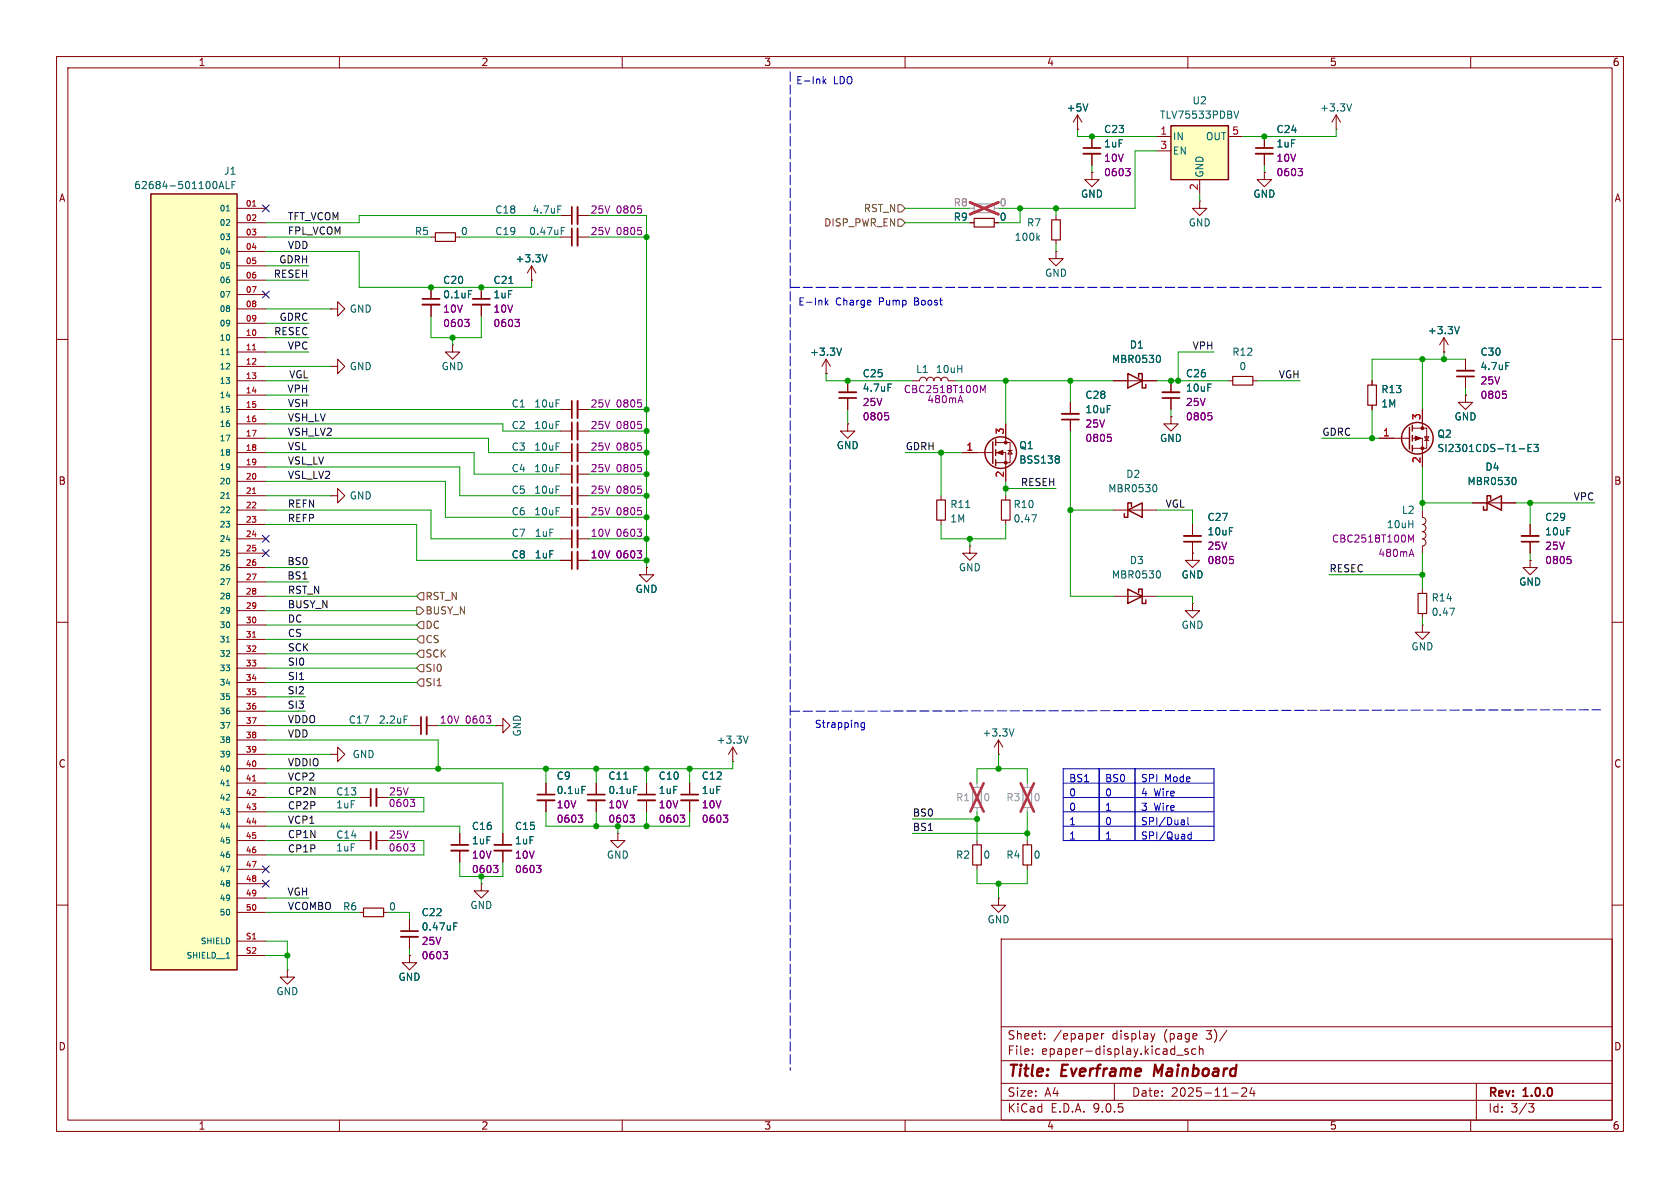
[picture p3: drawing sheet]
<svg xmlns="http://www.w3.org/2000/svg" width="297mm" height="210mm" viewBox="0 0 297 210" stroke-linecap="round" stroke-linejoin="round" font-family="sans-serif">
<g fill="none" stroke="#840000" stroke-width=".18">
<path d="M10 10h277v190h-277zM12 12h273v186h-273zM60 10v2M110 10v2M160 10v2M210 10v2M260 10v2M99.1 38.1h2M102.1 38.1h2M171.4 39.4h.8M175.8 39.4h.7M190.5 22.9h.1"/>
<path d="M190.5 20.3l-.8 1.3M190.5 20.3l.8 1.3M190.5 20.3v2.6M193 24.1v2.1M193 27.2v2M223.5 30.5v1.3h1.3l-1.3 1.2-1.3-1.2h1.3M223.5 30.5h.1M223.5 24.1v2.1M223.5 27.2v2M236.2 22.9h.1M236.2 20.3l-.7 1.3M236.2 20.3l.8 1.3"/>
<path d="M236.2 20.3v2.6M94 49.5h.1M94 47l-.8 1.3M94 47l.7 1.3M94 47v2.5M99.1 41.9h2M102.1 41.9h2M255.3 59.7l-.8 1.3M255.3 59.7l.7 1.3M255.3 59.7v2.5M10 60h2M149.9 74.9v1.3h1.2l-1.2 1.3-1.3-1.3h1.3"/>
<path d="M149.9 74.9h.1M149.9 67.3v2M149.9 70.4v2M161.3 67.3h1.3a.64 .64 0 0 1 .6-.6 .64 .64 0 0 1 .6 .6 .64 .64 0 0 1 .7-.6 .64 .64 0 0 1 .6 .6 .64 .64 0 0 1 .6-.6 .64 .64 0 0 1 .7 .6 .64 .64 0 0 1 .6-.6 .64 .64 0 0 1 .6 .6h1.3M176 78.2h2.6v3.6h-2.6M177.8 74.9v3.3M178.2 79.6h.7M178.6 79.6l.3 .7h-.7zM189.2 71.1v2.1M189.2 74.2v2M196.8 67.3h7.7M207 73.7v1.2h1.3l-1.3 1.3-1.3-1.3h1.3"/>
<path d="M207 73.7h.1M207 67.3v2M207 70.4v2M217.2 67.3h.7M221.5 67.3h.7M242.6 67.3v.8M242.6 71.6v.8M243.8 77.5h5.4M249.7 75.7h2.5v3.5h-2.5M249.7 77.5h1.8v5.1M251.5 72.4v3.3M251.8 77.2h.8l-.4 .7z"/>
<path d="M251.8 77.9h.8M255.3 62.2h.1M259.1 69.9v1.2h1.2l-1.2 1.3-1.3-1.3h1.3M259.1 69.9h.1M259.1 63.5v2M259.1 66.5v2.1M285 60h2M99.1 80h2M102.1 80h2M166.4 87.6v.8M166.4 91.9v.8M170.2 80h5.3"/>
<path d="M171.4 96.5v1.3h1.3l-1.3 1.3-1.2-1.3h1.2M171.4 96.5h.1M176 80h1.8v5.1M177.8 87.6v.8M177.8 91.9v.8M196.8 90.2h7.7M251.5 94a.64 .64 0 0 1 .6 .6 .64 .64 0 0 1-.6 .7 .63 .63 0 0 1 .6 .6 .63 .63 0 0 1-.6 .6v1.3M251.5 90.2v1.2a.64 .64 0 0 1 .6 .7 .64 .64 0 0 1-.6 .6 .63 .63 0 0 1 .6 .6 .63 .63 0 0 1-.6 .7M260.3 88.9h7.7M270.5 99.1v1.2h1.3l-1.3 1.3-1.3-1.3h1.3M270.5 99.1h.1M270.5 92.7v2"/>
<path d="M270.5 95.8v2M10 110h2M114.3 100.3v1.3h1.3l-1.3 1.3-1.3-1.3h1.3M114.3 100.3h.1M196.8 105.4h7.7M210.8 106.7v1.3h1.3l-1.3 1.2-1.3-1.2h1.3M210.8 106.7h.1M251.5 110.5v1.3h1.2l-1.2 1.2-1.3-1.2h1.3M251.5 110.5h.1M251.5 104.1v.8M251.5 108.5v.7M285 110h2"/>
<path d="M105.4 138.4v2.1M114.3 138.4v2.1M121.9 138.4v2.1M129.5 134.6h.1M129.5 132.1l-.7 1.3M129.5 132.1l.8 1.3M129.5 132.1v2.5M176.5 133.4h.1M176.5 130.8l-.7 1.3M176.5 130.8l.8 1.3M176.5 130.8v2.6M105.4 141.5v2"/>
<path d="M114.3 141.5v2M121.9 141.5v2M172.7 148.6v.8M172.7 152.9v.8M176.5 158.8v1.2h1.3l-1.3 1.3-1.2-1.3h1.2M176.5 158.8h.1M181.6 148.6v.8M181.6 152.9v.8M10 160h2M50.8 171.5v1.2h1.3l-1.3 1.3-1.3-1.3h1.3M50.8 171.5h.1M63.5 161.3h.8"/>
<path d="M67.8 161.3h.8M72.4 168.9v1.3h1.3l-1.3 1.3-1.3-1.3h1.3M72.4 168.9h.1M72.4 162.6v2M72.4 165.6v2M177 166h108v32h-108zM285 160h2M60 198v2M110 198v2M160 198v2M177 194.5h108M177 191.5h108"/>
<path d="M177 187.5h108M177 181.5h108M182.5 186.3v.1M182.5 185.5v.1M184.7 183.6v.1M184.7 182.8v.1M194 182.8l.1 .3-.7 .1M194.7 182.7v1M195.2 182.7l-.3 .1-.2 .2M197 191.5v3M204.2 182.7l-.4 1M208 186.5h1.2"/>
<path d="M210 198v2M210 185.5l-.3-.1-.2 .2v.2l.5 .2v.3h-.5M211.4 185.5l-.4-.1-.3 .3v.4l.1 .2h.6M212 185.5l.2-.1 .4 .1 .1 .9M212 184.9v1.5M216.9 182.1l-1.3 2M217.7 193.2h1.2M219.5 192.4l.6-.1 .2 .1 .1 .3-.9 1.1h.9M221.3 192.2l-.3 1.1h.9M221.7 192.8v1M260 198v2M261 191.5v6.5"/>
<path d="M270.2 195.1h1l-.5 .6 .4 .1 .1 .5-.3 .3h-.4"/>
</g>
<path d="M204.2 188.2l-.2 2" fill="none" stroke="#840000" stroke-width=".4"/>
<g fill="none" stroke="#840000" stroke-width=".3">
<path d="M101.1 36.6v3M191.5 26.2h3.1M222 26.2h3M101.1 40.4v3M101.1 78.5v3M148.3 70.4h3.1M187.7 74.2h3.1M205.5 70.4h3M257.6 66.5h3M269 95.8h3M103.9 140.5h3M112.8 140.5h3"/>
<path d="M120.4 140.5h3M70.9 164.6h3"/>
</g>
<g fill="none" stroke="#840000" stroke-width=".33">
<path d="M102.1 36.6v3M191.5 27.2h3.1M222 27.2h3M102.1 40.4v3M102.1 78.5v3M148.3 69.3h3.1M187.7 73.2h3.1M205.5 69.3h3M257.6 65.5h3M269 94.7h3M103.9 141.5h3M112.8 141.5h3"/>
<path d="M120.4 141.5h3M70.9 165.6h3"/>
</g>
<g fill="none" stroke="#006464" stroke-width=".18">
<path d="M192.3 18.4l-.4 1.2M238.9 18.4l-.4 1.2M98.6 36.4h.6M96.7 45l-.4 1.3M99.2 40.8h.4M99.2 40.2h.6M258 57.7l-.4 1.3M157 67.9h.6M204.8 62.8a.79 .79 0 0 1 0 1.3M266.2 64.1h.6M268.6 79.3h.9M270.1 79.2h.5"/>
<path d="M270.7 78.6h-.6v1.2h.6M271.2 78.6h.8l-.5 .4 .4 .2v.5l-.2 .1-.5-.1M170.7 89.7h.8M182.4 91h.8l-.5 1.3M187 80.6l.3 .2-.3 .3 .3 .3v.2l-.3 .3M204.2 85.7a.79 .79 0 0 1 0 1.2M267.7 84.4a.79 .79 0 0 1 0 1.3M204.8 100.9a.79 .79 0 0 1 0 1.3M256.3 107.5h.8l-.5 1.3M110.3 137.7h.7M112 139h.6M132.3 130.1l-.5 1.3"/>
<path d="M179.3 128.8l-.5 1.3M80.2 163.7h.4M80.2 163.1h.6"/>
</g>
<g fill="none" stroke="#840084" stroke-width=".18">
<path d="M112.8 36.4h.6M113.2 36.9l.2 .2v.3l-.2 .3M199 29.8h.8l-.4 .5M199.5 30.3l.3 .2v.3l-.3 .3M229.5 29.8h.8l-.5 .5M230 30.3l.3 .2v.3l-.3 .3M112.8 40.2h.6M113.2 40.7l.2 .2v.3l-.2 .3M112.8 78.3h.6M113.2 78.8l.2 .2v.3l-.2 .3M156.4 73h.6M156.9 73.4l.2 .3v.3l-.2 .2"/>
<path d="M169.5 70.8h.6M169.8 69.9l.4 1.3M173.3 68.1l.5 1 .4-1v1.3M195.8 76.8h.6M196.2 77.3l.3 .2v.3l-.3 .2M213.6 73h.6M214 73.4l.3 .3v.3l-.3 .2M265.7 69.2h.6M266.1 69.6l.2 .3v.3l-.2 .2M249 94.6l.4 .9 .5-.9v1.2M249.2 98h.6M249.5 97.1l.5 1.3"/>
<path d="M277.1 98.4h.6M277.5 98.8l.3 .3v.3l-.3 .2M111.4 144.1h.7l-.4 .5M111.9 144.6l.2 .2v.3l-.2 .3M120.3 144.1h.7l-.4 .5M120.8 144.6l.2 .2v.3l-.2 .3M127.9 144.1h.8l-.5 .5M128.4 144.6l.3 .2v.3l-.3 .3M78.3 168.2h.8l-.4 .5M78.9 168.7l.2 .2v.3l-.2 .3"/>
</g>
<g fill="none" stroke="#840000" stroke-width=".25">
<path d="M175.5 78.1v3.8M176 77.7v1M176 79.5v1M199.4 66l2.5 1.3-2.5 1.3zM201.3 66.7v-.7h.6v2.6h.7v-.7M249.2 75.6v3.8M249.7 75.2v1M249.7 77v1M249.7 78.7v1.1M176 81.3v1M199.4 90.2l2.5-1.3v2.5zM200 89.5v-.6h-.6v2.5h-.6v-.6"/>
<path d="M262.9 88.9l2.5-1.3v2.6zM263.5 88.3v-.7h-.6v2.6h-.6v-.7M199.4 104.1l2.5 1.3-2.5 1.3zM201.3 104.8v-.7h.6v2.6h.7v-.7"/>
<circle cx="250.6" cy="77.5" r="2.79"/>
<circle cx="176.9" cy="80" r="2.79"/>
</g>
<path d="M172.2 38.6h3.6v1.5h-3.6zM217.9 66.5h3.6v1.6h-3.6zM241.8 68.1h1.5v3.5h-1.5zM165.6 88.4h1.5v3.5h-1.5zM177 88.4h1.6v3.5h-1.6zM250.7 104.9h1.5v3.6h-1.5zM172 149.4h1.5v3.5h-1.5zM180.8 149.4h1.6v3.5h-1.6zM64.3 160.5h3.5v1.6h-3.5z" fill="none" stroke="#840000" stroke-width=".2"/>
<g fill="#840000" stroke="#840000" stroke-width=".18">
<path d="M250.2 77.1l1 .4-1 .4z"/>
<path d="M176.3 80l1-.4v.8z"/>
<circle cx="251.5" cy="75.7" r=".25"/>
<circle cx="251.5" cy="79.2" r=".25"/>
<circle cx="177.8" cy="78.2" r=".25"/>
<circle cx="177.8" cy="81.8" r=".25"/>
</g>
<path d="M172.2 36.1h3.6v1.5h-3.6zM172 139.2h1.5v3.5h-1.5zM180.8 139.2h1.6v3.5h-1.6z" fill="none" stroke="#a1a1a1" stroke-width=".2"/>
<path d="M171.4 36.8h.8M175.8 36.8h.7M172.7 138.4v.8M181.6 138.4v.8M172.7 142.7v.8M181.6 142.7v.8" fill="none" stroke="#a1a1a1" stroke-width=".18"/>
<path d="M171.5 35.8l5 2.1M176.5 35.8l-5 2.1M171.5 138.5l2.4 5M173.9 138.5l-2.4 5M180.4 138.5l2.4 5M182.8 138.5l-2.4 5" fill="none" stroke="#e12e31" stroke-width=".46"/>
<path d="M207 22.2h10.2v9.6h-10.2z" fill="#ffffc2"/>
<path d="M207 22.2h10.2v9.6h-10.2z" fill="none" stroke="#840000" stroke-width=".25"/>
<g fill="none" stroke="#840000" stroke-width=".18">
<path d="M186.7 38.1v.8M193 30.5v1.3h1.3l-1.3 1.2-1.2-1.2h1.2M193 30.5h.1M204.5 24.1h2.5M204.5 26.7h2.5M212.1 35.6v1.2h1.3l-1.3 1.3-1.3-1.3h1.3M212.1 35.6h.1M212.1 31.8v2.5M217.2 24.1h2.5M85.1 50.8v2M85.1 53.8v2.1M186.7 44.5v1.2h1.3l-1.3 1.3-1.3-1.3h1.3"/>
<path d="M186.7 44.5h.1M186.7 42.4v.8M80 61v1.2h1.3l-1.3 1.3-1.3-1.3h1.3M80 61h.1M99.1 72.4h2M99.1 76.2h2M102.1 72.4h2M102.1 76.2h2M146 66h.1M146 63.5l-.7 1.3M146 63.5l.8 1.3M146 63.5v2.5"/>
<path d="M58.4 87.6h1.3v-1.2l1.3 1.2-1.3 1.3v-1.3M58.4 87.6h.1M99.1 87.6h2M99.1 91.4h2M99.1 95.3h2M99.1 99.1h2M99.1 83.8h2M102.1 87.6h2M102.1 91.4h2M102.1 95.3h2M102.1 99.1h2M102.1 83.8h2"/>
<path d="M210.8 97.8v1.3h1.3l-1.3 1.2-1.3-1.2h1.3M210.8 97.8h.1M210.8 92.7v2M210.8 95.8v2M58.4 133.4h1.3v-1.3l1.3 1.3-1.3 1.2v-1.2M58.4 133.4h.1M72.4 128.3h2M75.4 128.3h2.1M96.5 138.4v2.1M63.5 141h2M63.5 148.6h2M66.5 141h2.1"/>
<path d="M66.5 148.6h2.1M81.3 147.3v2.1M81.3 150.4v2M88.9 147.3v2.1M88.9 150.4v2M96.5 141.5v2"/>
</g>
<path d="M218.1 19.6l.5 1.3 .4-1.3M90 50.1h.7M183.4 42l.4 .5M183.8 41.6l-.5 .5M148.8 61.5l-.5 1.3M71.4 126.6h.6M102.9 139h.6" fill="none" stroke="#006464" stroke-width=".18"/>
<path d="M185.9 38.9h1.6v3.5h-1.6z" fill="none" stroke="#840000" stroke-width=".2"/>
<g fill="none" stroke="#840000" stroke-width=".3">
<path d="M83.6 52.8h3M101.1 70.9v3M101.1 74.7v3M101.1 82.3v3M101.1 86.1v3.1M101.1 89.9v3.1M101.1 93.7v3.1M101.1 97.5v3.1M209.3 95.8h3M65.5 139.4v3.1M74.4 126.7v3.1M65.5 147.1v3"/>
<path d="M79.8 149.4h3M87.4 149.4h3M95 140.5h3"/>
</g>
<g fill="none" stroke="#840000" stroke-width=".33">
<path d="M83.6 53.8h3M102.1 70.9v3M102.1 74.7v3M102.1 82.3v3M102.1 86.1v3.1M102.1 89.9v3.1M102.1 93.7v3.1M102.1 97.5v3.1M209.3 94.7h3M66.5 139.4v3.1M75.4 126.7v3.1M66.5 147.1v3"/>
<path d="M79.8 150.4h3M87.4 150.4h3M95 141.5h3"/>
</g>
<g fill="none" stroke="#840084" stroke-width=".18">
<path d="M91 56.5h.8l-.4 .4M91.6 56.9l.2 .3v.3l-.2 .2M112.8 70.7h.6M112.8 74.5h.6M113.2 71.2l.2 .2v.3l-.2 .3M113.2 75l.2 .2v.3l-.2 .3M112.6 93.5h.8l-.4 .5M112.6 97.4h.8l-.4 .4M112.8 85.9h.6M112.8 89.7h.6M112.8 82.1h.6M113.2 82.6l.2 .2v.3l-.2 .3"/>
<path d="M113.2 86.4l.2 .2v.4l-.2 .2M113.2 90.2l.2 .3v.3l-.2 .2M113.2 94l.2 .3v.3l-.2 .2M113.2 97.8l.2 .3v.3l-.2 .2M217.4 98.4h.6M217.8 98.8l.3 .3v.3l-.3 .2M86 126.6h.8l-.5 .4M86.5 127l.3 .3v.3l-.3 .2M72.5 141.3h.8l-.4 .5M72.5 149.2h.8l-.4 .5M73.1 141.8l.2 .2v.3l-.2 .3M73.1 149.7l.2 .2v.3l-.2 .2"/>
<path d="M87.2 153h.8l-.4 .5M87.8 153.5l.2 .2v.3l-.2 .2M94.9 153h.7l-.4 .5M95.4 153.5l.2 .2v.3l-.2 .2M102.2 144.1h.8l-.4 .5M102.8 144.6l.2 .2v.3l-.2 .3"/>
</g>
<path d="M26.7 34.3h15.2v137.2h-15.2z" fill="#ffffc2"/>
<path d="M26.7 34.3h15.2v137.2h-15.2z" fill="none" stroke="#840000" stroke-width=".25"/>
<g fill="none" stroke="#840000" stroke-width=".18">
<path d="M41.9 36.8h5.1M41.9 39.4h5.1M171.4 39.4h.8M175.8 39.4h.7M190.5 22.9h.1M193 30.5h.1M193 24.1v2.1M193 27.2v2M223.5 30.5h.1M223.5 24.1v2.1M223.5 27.2v2M41.9 41.9h5.1"/>
<path d="M41.9 44.5h5.1M41.9 47h5.1M41.9 49.5h5.1M41.9 52.1h5.1M41.9 54.6h5.1M41.9 57.2h5.1M41.9 59.7h5.1M58.4 54.6h1.3v-1.3l1.3 1.3-1.3 1.3v-1.3M58.4 54.6h.1M76.2 41.9h.8M76.2 50.8v2M76.2 53.8v2.1"/>
<path d="M80.5 41.9h.8M85.1 50.8v2M85.1 53.8v2.1M94 49.5h.1M41.9 62.2h5.1M41.9 64.8h5.1M41.9 67.3h5.1M41.9 69.9h5.1M41.9 72.4h5.1M41.9 74.9h5.1M41.9 77.5h5.1M58.4 64.8h1.3v-1.3l1.3 1.3-1.3 1.2v-1.2"/>
<path d="M58.4 64.8h.1M146 66h.1M149.9 74.9h.1M149.9 67.3v2M149.9 70.4v2M177.8 74.9v2.6M189.2 71.1v2.1M189.2 74.2v2M196.8 67.3h2.6M201.9 67.3h2.6M207 73.7h.1M207 67.3v2"/>
<path d="M207 70.4v2M242.6 67.3v.8M242.6 71.6v.8M243.8 77.5h2.6M251.5 72.4v2.5M255.3 62.2h.1M259.1 69.9h.1M259.1 63.5v2M259.1 66.5v2.1M41.9 80h5.1M41.9 82.6h5.1M41.9 85.1h5.1"/>
<path d="M41.9 87.6h5.1M41.9 90.2h5.1M41.9 92.7h5.1M41.9 95.3h5.1M41.9 97.8h5.1M99.1 99.1h2M102.1 99.1h2M170.2 80h2.5M177.8 82.6v2.5M210.8 97.8h.1M210.8 92.7v2M210.8 95.8v2"/>
<path d="M251.5 80v2.6M260.3 88.9h2.6M265.4 88.9h2.6M270.5 99.1h.1M270.5 92.7v2M270.5 95.8v2M41.9 100.3h5.1M41.9 102.9h5.1M41.9 105.4h5.1M41.9 108h5.1M41.9 110.5h5.1M41.9 113h5.1"/>
<path d="M41.9 115.6h5.1M41.9 118.1h5.1M114.3 100.3h.1M41.9 120.7h5.1M41.9 123.2h5.1M41.9 125.7h5.1M41.9 128.3h5.1M41.9 130.8h5.1M41.9 133.4h5.1M41.9 135.9h5.1M41.9 138.4h5.1M87.6 128.3h1.3v-1.3l1.3 1.3-1.3 1.2v-1.2"/>
<path d="M87.6 128.3h.1M96.5 138.4v2.1M105.4 138.4v2.1M114.3 138.4v2.1M121.9 138.4v2.1M41.9 141h5.1M41.9 143.5h5.1M41.9 146.1h5.1M41.9 148.6h5.1M41.9 151.1h5.1M41.9 153.7h5.1M41.9 156.2h5.1"/>
<path d="M41.9 158.8h5.1M81.3 147.3v2.1M81.3 150.4v2M85.1 156.2v1.3h1.3l-1.3 1.3-1.3-1.3h1.3M85.1 156.2h.1M88.9 147.3v2.1M88.9 150.4v2M96.5 141.5v2M105.4 141.5v2M109.2 147.3v1.3h1.3l-1.3 1.3-1.3-1.3h1.3M109.2 147.3h.1M114.3 141.5v2"/>
<path d="M121.9 141.5v2M41.9 161.3h5.1M41.9 166.4h5.1M41.9 168.9h5.1M72.4 168.9h.1M72.4 162.6v2M72.4 165.6v2"/>
</g>
<g fill="none" stroke="#006464" stroke-width=".18">
<path d="M192.3 18.4l-.4 1.2M38.7 33.3l.4-1.2 .5 1.2M38.8 33h.6M40 32.1v1.2h.6M40 37.3h.6M41 32.7h.4M41.6 32.1h-.6v1.2M82.8 51.4h.6M90 50.1h.7M96.7 45l-.4 1.3M258 57.7l-.4 1.3M40 62.7h.6"/>
<path d="M148.8 61.5l-.5 1.3M157 67.9h.6M204.8 62.8a.79 .79 0 0 1 0 1.3M266.2 64.1h.6M268.6 79.3h.9M270.1 79.2h.5M270.7 78.6h-.6v1.2h.6M271.2 78.6h.8l-.5 .4 .4 .2v.5l-.2 .1-.5-.1M40 88.1h.6M187 80.6l.3 .2-.3 .3 .3 .3v.2l-.3 .3M267.7 84.4a.79 .79 0 0 1 0 1.3M40 113.5h.6"/>
<path d="M40 138.9h.6M102.9 139h.6M110.3 137.7h.7M112 139h.6M40 169.4h.6M80.2 163.7h.4M80.2 163.1h.6"/>
</g>
<path d="M44.6 36.4h.6M44.6 61.8h.6M44.6 87.2h.6M44.6 112.6h.6M44.6 138h.6" fill="none" stroke="#a90000" stroke-width=".18"/>
<path d="M77 41.1h3.5v1.6h-3.5z" fill="none" stroke="#840000" stroke-width=".2"/>
<path d="M74.7 52.8h3" fill="none" stroke="#840000" stroke-width=".3"/>
<path d="M74.7 53.8h3" fill="none" stroke="#840000" stroke-width=".33"/>
<g fill="none" stroke="#840084" stroke-width=".18">
<path d="M199 29.8h.8l-.4 .5M199.5 30.3l.3 .2v.3l-.3 .3M229.5 29.8h.8l-.5 .5M230 30.3l.3 .2v.3l-.3 .3M82.2 56.5h.7l-.4 .4M82.7 56.9l.2 .3v.3l-.2 .2M91 56.5h.8l-.4 .4M91.6 56.9l.2 .3v.3l-.2 .2M156.4 73h.6M156.9 73.4l.2 .3v.3l-.2 .2M195.8 76.8h.6M196.2 77.3l.3 .2v.3l-.3 .2"/>
<path d="M213.6 73h.6M214 73.4l.3 .3v.3l-.3 .2M265.7 69.2h.6M266.1 69.6l.2 .3v.3l-.2 .2M112.6 97.4h.8l-.4 .4M113.2 97.8l.2 .3v.3l-.2 .2M217.4 98.4h.6M217.8 98.8l.3 .3v.3l-.3 .2M277.1 98.4h.6M277.5 98.8l.3 .3v.3l-.3 .2M87.2 153h.8l-.4 .5M87.8 153.5l.2 .2v.3l-.2 .2"/>
<path d="M94.9 153h.7l-.4 .5M95.4 153.5l.2 .2v.3l-.2 .2M102.2 144.1h.8l-.4 .5M102.8 144.6l.2 .2v.3l-.2 .3M111.4 144.1h.7l-.4 .5M111.9 144.6l.2 .2v.3l-.2 .3M120.3 144.1h.7l-.4 .5M120.8 144.6l.2 .2v.3l-.2 .3M127.9 144.1h.8l-.5 .5M128.4 144.6l.3 .2v.3l-.3 .3M78.3 168.2h.8l-.4 .5M78.9 168.7l.2 .2v.3l-.2 .3"/>
</g>
<path d="M158.7 38.7h.7l.6 .7-.6 .6h-.7zM158.7 36.2h.7l.6 .6-.6 .7h-.7zM73.7 107.3h.6l.6 .7-.6 .6h-.6zM74.3 104.8h.6v1.2h-.6l-.6-.6zM74.3 109.9h.6v1.2h-.6l-.6-.6zM74.3 112.4h.6v1.3h-.6l-.6-.7zM74.3 114.9h.6v1.3h-.6l-.6-.6zM74.3 117.5h.6v1.2h-.6l-.6-.6zM74.3 120h.6v1.3h-.6l-.6-.6z" fill="none" stroke="#725600" stroke-width=".18"/>
<g fill="none" stroke="#0000c2" stroke-width=".18">
<path d="M145.5 13.5v1.3M145.6 14.3l.4 .5M146 14l-.5 .4M145.9 52.7v1.2M146 53.4l.4 .5M146.4 53.1l-.5 .5M152.8 127.8v1l-.2 .2h-.3M152.8 127.8h-.3l-.3 .2 .1 .5h.5M188 138.4h26.6M188 135.9h26.6v12.7h-26.6zM194.3 135.9v12.7M200.7 135.9v12.7"/>
<path d="M188 141h26.6M188 143.5h26.6M188 146.1h26.6M209 144.9h.2l.2 .2v.7M209.4 145.7l-.4 .1M209.4 145.2l-.4 .1M210 144.5v1.1l.2 .2M210.6 147.5h-.4l-.2 .2 .1 .6h.5M210.6 147.1v1.2"/>
</g>
<path d="M139.7 12.7v176.5M139.7 50.8h143.5M139.7 125.7l143.3-.2" fill="none" stroke="#0000c2" stroke-width=".18" stroke-dasharray="1.7 .6"/>
<g fill="none" stroke="#009600" stroke-width=".18">
<path d="M99.1 38.1h-35.6v1.3h-16.5M104.1 38.1h10.2v62.2M160 36.8h11.4M160 39.4h11.4M180.3 36.8v2.6h-3.8M186.7 36.8v1.3M190.5 22.9v1.2h14M193 29.2v1.3M204.5 26.7h-3.8v10.1h-24.2M212.1 34.3v1.3M223.5 29.2v1.3M236.2 22.9v1.2h-16.5"/>
<path d="M47 59.7h7.6M47 44.5h16.5v6.3h30.5v-1.3M47 41.9h29.2M47 54.6h11.4M47 49.5h7.6M47 47h7.6M47 57.2h7.6M76.2 55.9v3.8h8.9v-3.8M80 59.7v1.3M81.3 41.9h17.8M104.1 41.9h10.2M186.7 43.2v1.3"/>
<path d="M47 74.9h41.9v1.3h10.2M47 77.5h39.4v2.5h12.7M47 72.4h52.1M47 67.3h7.6M47 62.2h7.6M47 64.8h11.4M47 69.9h7.6M104.1 76.2h10.2M104.1 72.4h10.2M146 66v1.3h15.3M149.9 72.4v2.5M168.9 67.3h27.9"/>
<path d="M177.8 67.3v7.6M189.2 67.3v3.8M189.2 76.2v29.2h7.6M204.5 67.3h12.7M207 72.4v1.3M214.6 62.2h-6.3v5.1M222.2 67.3h7.7M233.7 77.5h10.1M242.6 72.4v5.1M251.5 63.5v8.9M255.3 62.2v1.3M259.1 63.5h-16.5v3.8"/>
<path d="M259.1 68.6v1.3M47 82.6h34.3v5h17.8M47 80h36.8v3.8h15.3M47 85.1h31.7v6.3h20.4M47 90.2h29.2v5.1h22.9M47 92.7h26.7v6.4h25.4M47 87.6h11.4M104.1 80h10.2M104.1 91.4h10.2M104.1 95.3h10.2M104.1 99.1h10.2M104.1 87.6h10.2"/>
<path d="M104.1 83.8h10.2M160 80h10.2M166.4 92.7v2.6h11.4v-2.6M166.4 80v7.6M171.4 95.3v1.2M177.8 85.1v2.5M177.8 86.4h8.9M189.2 90.2h7.6M204.5 90.2h6.3v2.5M251.5 88.9h8.8M251.5 82.6v7.6M251.5 97.8v6.3"/>
<path d="M268 88.9h13.9M270.5 88.9v3.8M270.5 97.8v1.3M47 100.3h7.6M47 110.5h26.7M47 108h26.7M47 115.6h26.7M47 113h26.7M47 118.1h26.7M47 105.4h26.7M47 102.9h7.6M204.5 105.4h6.3v1.3"/>
<path d="M234.9 101.6h16.6M251.5 109.2v1.3M47 128.3h25.4M47 125.7h5.7M47 133.4h11.4M47 130.8h30.5v5.1M47 138.4h41.9v8.9M47 120.7h26.7M52.7 125.7h1.3M54 123.2h-7M77.5 128.3h10.1M96.5 135.9v2.5"/>
<path d="M105.4 135.9v2.5M114.3 135.9v2.5M121.9 135.9v2.5M129.5 134.6v1.3h-82.5M172.7 138.4v-2.5h8.9v2.5M176.5 133.4v2.5M47 146.1h34.3v1.2M47 141h16.5M47 148.6h16.5M47 158.8h7.6M68.6 141h6.3v2.5h-27.9M68.6 148.6h6.3v2.5h-27.9"/>
<path d="M81.3 152.4v2.5h7.6v-2.5M85.1 154.9v1.3M96.5 143.5v2.6h25.4v-2.6M105.4 143.5v2.6M109.2 146.1v1.2M114.3 143.5v2.6M161.3 147.3h20.3M161.3 144.8h11.4M172.7 143.5v5.1M172.7 153.7v2.5h8.9v-2.5M176.5 156.2v2.6M181.6 143.5v5.1"/>
<path d="M47 166.4h3.8v5.1M47 168.9h3.8M47 161.3h16.5M68.6 161.3h3.8v1.3M72.4 167.6v1.3"/>
</g>
<path d="M46.4 36.2l1.2 1.2M47.6 36.2l-1.2 1.2M46.4 51.5l1.2 1.2M47.6 51.5l-1.2 1.2M46.4 97.2l1.2 1.2M46.4 94.6l1.2 1.3M47.6 97.2l-1.2 1.2M47.6 94.6l-1.2 1.3M46.4 153.1l1.2 1.2M46.4 155.6l1.2 1.2M47.6 153.1l-1.2 1.2M47.6 155.6l-1.2 1.2" fill="none" stroke="#000084" stroke-width=".18"/>
<path d="M171.4 36.8h.8M175.8 36.8h.7" fill="none" stroke="#a1a1a1" stroke-width=".18"/>
<path d="M171.5 35.8l5 2.1M176.5 35.8l-5 2.1" fill="none" stroke="#e12e31" stroke-width=".46"/>
<g fill="#009600" stroke="#009600" stroke-width=".18">
<circle cx="50.8" cy="168.9" r=".46"/>
<circle cx="85.1" cy="50.8" r=".46"/>
<circle cx="114.3" cy="72.4" r=".46"/>
<circle cx="114.3" cy="41.9" r=".46"/>
<circle cx="80" cy="59.7" r=".46"/>
<circle cx="76.2" cy="50.8" r=".46"/>
<circle cx="105.4" cy="135.9" r=".46"/>
<circle cx="96.5" cy="135.9" r=".46"/>
<circle cx="77.5" cy="135.9" r=".46"/>
<circle cx="105.4" cy="146.1" r=".46"/>
<circle cx="109.2" cy="146.1" r=".46"/>
<circle cx="85.1" cy="154.9" r=".46"/>
<circle cx="223.5" cy="24.1" r=".46"/>
<circle cx="193" cy="24.1" r=".46"/>
<circle cx="186.7" cy="36.8" r=".46"/>
<circle cx="180.3" cy="36.8" r=".46"/>
<circle cx="121.9" cy="135.9" r=".46"/>
<circle cx="114.3" cy="80" r=".46"/>
<circle cx="114.3" cy="83.8" r=".46"/>
<circle cx="114.3" cy="87.6" r=".46"/>
<circle cx="114.3" cy="76.2" r=".46"/>
<circle cx="114.3" cy="99.1" r=".46"/>
<circle cx="114.3" cy="95.3" r=".46"/>
<circle cx="114.3" cy="91.4" r=".46"/>
<circle cx="114.3" cy="146.1" r=".46"/>
<circle cx="114.3" cy="135.9" r=".46"/>
<circle cx="270.5" cy="88.9" r=".46"/>
<circle cx="242.6" cy="77.5" r=".46"/>
<circle cx="251.5" cy="101.6" r=".46"/>
<circle cx="251.5" cy="63.5" r=".46"/>
<circle cx="255.3" cy="63.5" r=".46"/>
<circle cx="251.5" cy="88.9" r=".46"/>
<circle cx="189.2" cy="90.2" r=".46"/>
<circle cx="189.2" cy="67.3" r=".46"/>
<circle cx="208.3" cy="67.3" r=".46"/>
<circle cx="207" cy="67.3" r=".46"/>
<circle cx="166.4" cy="80" r=".46"/>
<circle cx="177.8" cy="67.3" r=".46"/>
<circle cx="149.9" cy="67.3" r=".46"/>
<circle cx="177.8" cy="86.4" r=".46"/>
<circle cx="171.4" cy="95.3" r=".46"/>
<circle cx="176.5" cy="135.9" r=".46"/>
<circle cx="181.6" cy="147.3" r=".46"/>
<circle cx="172.7" cy="144.8" r=".46"/>
<circle cx="176.5" cy="156.2" r=".46"/>
</g>
<g font-size="2.8" fill="#840000">
<text x="178" y="190.9">Title:</text>
<text x="187.7" y="190.9">Everframe</text>
<text x="204.8" y="190.9">Mainboard</text>
</g>
<g font-size="2.1" fill="#840000">
<text x="178" y="184">Sheet:</text>
<text x="186.2" y="184">/epaper</text>
<text x="196.7" y="184">display</text>
<text x="205.9" y="184">(page</text>
<text x="213.6" y="184">3)/</text>
<text x="178" y="186.7">File:</text>
<text x="184.1" y="186.7">epaper-display.kicad_sch</text>
<text x="178" y="196.9">KiCad</text>
<text x="178" y="194.1">Size:</text>
<text x="184.7" y="194.1">A4</text>
<text x="185.7" y="196.9">E.D.A.</text>
<text x="193.3" y="196.9">9.0.5</text>
<text x="200" y="194.1">Date:</text>
<text x="207" y="194.1">2025-11-24</text>
<text x="263" y="194.3">Rev:</text>
<text x="263" y="196.9">Id:</text>
<text x="267.1" y="196.9">3/3</text>
<text x="269.4" y="194.3">1.0.0</text>
</g>
<g font-size="1.8" fill="#840000">
<text x="35" y="11.9">1</text>
<text x="85" y="11.9">2</text>
<text x="135" y="11.9">3</text>
<text x="185" y="11.9">4</text>
<text x="235" y="11.9">5</text>
<text x="285" y="11.9">6</text>
<text x="10.3" y="35.9">A</text>
<text x="285.3" y="35.9">A</text>
<text x="10.3" y="85.9">B</text>
<text x="285.3" y="85.9">B</text>
<text x="10.3" y="135.9">C</text>
<text x="285.3" y="135.9">C</text>
<text x="10.3" y="185.9">D</text>
<text x="285.3" y="185.9">D</text>
<text x="35" y="199.9">1</text>
<text x="85" y="199.9">2</text>
<text x="135" y="199.9">3</text>
<text x="185" y="199.9">4</text>
<text x="235" y="199.9">5</text>
<text x="285" y="199.9">6</text>
</g>
<g font-size="1.8" fill="#0000c2">
<text x="140.6" y="15.1">E-Ink</text>
<text x="147.3" y="15.1">LDO</text>
<text x="141" y="54.2">E-Ink</text>
<text x="147.7" y="54.2">Charge</text>
<text x="155.5" y="54.2">Pump</text>
<text x="161.9" y="54.2">Boost</text>
<text x="144" y="128.9">Strapping</text>
<text x="188.9" y="138.6">BS1</text>
<text x="188.9" y="141.1">0</text>
<text x="188.9" y="143.6">0</text>
<text x="195.3" y="138.6">BS0</text>
<text x="195.3" y="141.1">0</text>
<text x="195.3" y="143.6">1</text>
<text x="201.6" y="138.6">SPI</text>
<text x="201.6" y="141.1">4</text>
<text x="201.6" y="143.6">3</text>
<text x="204" y="141.1">Wire</text>
<text x="204" y="143.6">Wire</text>
<text x="205.9" y="138.6">Mode</text>
<text x="188.9" y="146.2">1</text>
<text x="188.9" y="148.7">1</text>
<text x="195.3" y="146.2">0</text>
<text x="195.3" y="148.7">1</text>
<text x="201.6" y="146.2">SPI/Dual</text>
<text x="201.6" y="148.7">SPI/Quad</text>
</g>
<g font-size="1.8" fill="#006464">
<text x="188.5" y="19.9">+5V</text>
<text x="195.1" y="23.7">C23</text>
<text x="205" y="21.2">TLV75533PDBV</text>
<text x="210.7" y="18.6">U2</text>
<text x="225.6" y="23.7">C24</text>
<text x="233.3" y="19.9">+3.3V</text>
<text x="195.1" y="26.3">1uF</text>
<text x="207.3" y="25">IN</text>
<text x="207.3" y="27.5">EN</text>
<text x="213.1" y="25">OUT</text>
<text x="225.6" y="26.3">1uF</text>
<text x="23.6" y="33.6">62684-501100ALF</text>
<text x="39.5" y="31.1">J1</text>
<text x="191" y="35.2">GND</text>
<text x="213" y="31.5" transform="rotate(-90 213 31.5)">GND</text>
<text x="221.5" y="35.2">GND</text>
<text x="73.3" y="41.8">R5</text>
<text x="81.4" y="41.8">0</text>
<text x="87.5" y="37.9">C18</text>
<text x="87.5" y="41.8">C19</text>
<text x="93.4" y="41.8">0.47uF</text>
<text x="94" y="37.9">4.7uF</text>
<text x="168.5" y="39.2">R9</text>
<text x="176.6" y="39.2">0</text>
<text x="181.5" y="40.2">R7</text>
<text x="210.1" y="40.2">GND</text>
<text x="91" y="46.6">+3.3V</text>
<text x="179.3" y="42.8">100k</text>
<text x="78.2" y="50.4">C20</text>
<text x="78.2" y="52.9">0.1uF</text>
<text x="87.1" y="52.9">1uF</text>
<text x="87.1" y="50.4">C21</text>
<text x="184.7" y="49.1">GND</text>
<text x="61.7" y="55.5">GND</text>
<text x="252.3" y="59.3">+3.3V</text>
<text x="61.7" y="65.6">GND</text>
<text x="78" y="65.6">GND</text>
<text x="143.1" y="63.1">+3.3V</text>
<text x="196.5" y="64.4">MBR0530</text>
<text x="199.6" y="61.8">D1</text>
<text x="217.8" y="63.1">R12</text>
<text x="219" y="65.6">0</text>
<text x="261.6" y="63.1">C30</text>
<text x="261.6" y="65.6">4.7uF</text>
<text x="152.4" y="66.9">C25</text>
<text x="152.4" y="69.4">4.7uF</text>
<text x="161.8" y="66.1">L1</text>
<text x="165.3" y="66.1">10uH</text>
<text x="191.8" y="70.7">C28</text>
<text x="209.6" y="66.9">C26</text>
<text x="209.6" y="69.4">10uF</text>
<text x="244.1" y="69.7">R13</text>
<text x="90.4" y="72.2">C1</text>
<text x="90.4" y="76">C2</text>
<text x="94.3" y="72.2">10uF</text>
<text x="94.3" y="76">10uF</text>
<text x="191.8" y="73.2">10uF</text>
<text x="244.1" y="72.2">1M</text>
<text x="254" y="77.6">Q2</text>
<text x="257" y="74.5">GND</text>
<text x="90.4" y="79.9">C3</text>
<text x="90.4" y="83.7">C4</text>
<text x="94.3" y="79.9">10uF</text>
<text x="94.3" y="83.7">10uF</text>
<text x="147.8" y="79.6">GND</text>
<text x="180.1" y="82.1">BSS138</text>
<text x="180.1" y="79.6">Q1</text>
<text x="205" y="78.3">GND</text>
<text x="254" y="80.1">SI2301CDS-T1-E3</text>
<text x="262.5" y="83.4">D4</text>
<text x="61.7" y="88.5">GND</text>
<text x="90.4" y="87.5">C5</text>
<text x="94.3" y="87.5">10uF</text>
<text x="195.8" y="87.2">MBR0530</text>
<text x="199" y="84.7">D2</text>
<text x="259.3" y="86">MBR0530</text>
<text x="90.4" y="91.3">C6</text>
<text x="90.4" y="95.1">C7</text>
<text x="94.3" y="91.3">10uF</text>
<text x="94.4" y="95.1">1uF</text>
<text x="167.9" y="92.6">1M</text>
<text x="167.9" y="90">R11</text>
<text x="179.1" y="92.6">0.47</text>
<text x="179.1" y="90">R10</text>
<text x="213.4" y="92.3">C27</text>
<text x="213.4" y="94.8">10uF</text>
<text x="245.1" y="93.6">10uH</text>
<text x="247.7" y="91">L2</text>
<text x="273.1" y="92.3">C29</text>
<text x="273.1" y="94.8">10uF</text>
<text x="90.4" y="98.9">C8</text>
<text x="94.4" y="98.9">1uF</text>
<text x="169.4" y="101.2">GND</text>
<text x="199.6" y="99.9">D3</text>
<text x="112.3" y="105">GND</text>
<text x="196.5" y="102.5">MBR0530</text>
<text x="208.8" y="102.5">GND</text>
<text x="253" y="106.5">R14</text>
<text x="268.5" y="103.7">GND</text>
<text x="208.8" y="111.4">GND</text>
<text x="253" y="109.1">0.47</text>
<text x="249.4" y="115.2">GND</text>
<text x="61.6" y="128.1">C17</text>
<text x="66.9" y="128.1">2.2uF</text>
<text x="92.3" y="130.3" transform="rotate(-90 92.3 130.3)">GND</text>
<text x="126.6" y="131.7">+3.3V</text>
<text x="173.6" y="130.4">+3.3V</text>
<text x="62.2" y="134.2">GND</text>
<text x="59.3" y="143.1">1uF</text>
<text x="59.3" y="140.8">C13</text>
<text x="98.3" y="138">C9</text>
<text x="98.3" y="140.6">0.1uF</text>
<text x="107.5" y="138">C11</text>
<text x="107.5" y="140.6">0.1uF</text>
<text x="116.3" y="140.6">1uF</text>
<text x="116.3" y="138">C10</text>
<text x="124" y="140.6">1uF</text>
<text x="124" y="138">C12</text>
<text x="59.3" y="148.4">C14</text>
<text x="83.3" y="149.5">1uF</text>
<text x="83.3" y="146.9">C16</text>
<text x="90.9" y="149.5">1uF</text>
<text x="90.9" y="146.9">C15</text>
<text x="59.3" y="150.7">1uF</text>
<text x="107.2" y="152">GND</text>
<text x="168.9" y="152">R2</text>
<text x="173.7" y="152">0</text>
<text x="177.8" y="152">R4</text>
<text x="182.6" y="152">0</text>
<text x="60.6" y="161.1">R6</text>
<text x="68.7" y="161.1">0</text>
<text x="83.1" y="160.9">GND</text>
<text x="74.4" y="164.7">0.47uF</text>
<text x="74.4" y="162.2">C22</text>
<text x="174.5" y="163.4">GND</text>
<text x="70.4" y="173.6">GND</text>
<text x="48.8" y="176.1">GND</text>
</g>
<g font-size="1.8" fill="#a90000">
<text x="205" y="23.9">1</text>
<text x="217.7" y="23.9">5</text>
<text x="205" y="26.4">3</text>
<text x="211.8" y="33.7" transform="rotate(-90 211.8 33.7)">2</text>
<text x="177.5" y="76.9" transform="rotate(-90 177.5 76.9)">3</text>
<text x="244.4" y="77.2">1</text>
<text x="251.2" y="74.4" transform="rotate(-90 251.2 74.4)">3</text>
<text x="170.7" y="79.8">1</text>
<text x="251.2" y="82" transform="rotate(-90 251.2 82)">2</text>
<text x="177.5" y="84.5" transform="rotate(-90 177.5 84.5)">2</text>
</g>
<g font-size="1.8" fill="#840084">
<text x="195.1" y="28.8">10V</text>
<text x="225.6" y="28.8">10V</text>
<text x="195.1" y="31.3">0603</text>
<text x="225.6" y="31.3">0603</text>
<text x="104.3" y="37.9">25V</text>
<text x="104.3" y="41.8">25V</text>
<text x="108.7" y="37.9">0805</text>
<text x="108.7" y="41.8">0805</text>
<text x="78.2" y="55.5">10V</text>
<text x="78.2" y="58">0603</text>
<text x="87.1" y="55.5">10V</text>
<text x="87.1" y="58">0603</text>
<text x="152.4" y="72">25V</text>
<text x="159.7" y="69.7">CBC2518T100M</text>
<text x="163.8" y="71.5">480mA</text>
<text x="209.6" y="72">25V</text>
<text x="261.6" y="68.2">25V</text>
<text x="261.6" y="70.7">0805</text>
<text x="104.3" y="72.2">25V</text>
<text x="104.3" y="76">25V</text>
<text x="108.7" y="72.2">0805</text>
<text x="108.7" y="76">0805</text>
<text x="152.4" y="74.5">0805</text>
<text x="191.8" y="75.8">25V</text>
<text x="209.6" y="74.5">0805</text>
<text x="104.3" y="79.9">25V</text>
<text x="104.3" y="83.7">25V</text>
<text x="108.7" y="79.9">0805</text>
<text x="108.7" y="83.7">0805</text>
<text x="191.8" y="78.3">0805</text>
<text x="104.3" y="87.5">25V</text>
<text x="108.7" y="87.5">0805</text>
<text x="104.3" y="91.3">25V</text>
<text x="104.3" y="95.1">10V</text>
<text x="108.7" y="91.3">0805</text>
<text x="108.7" y="95.1">0603</text>
<text x="104.3" y="98.9">10V</text>
<text x="108.7" y="98.9">0603</text>
<text x="213.4" y="97.4">25V</text>
<text x="213.4" y="99.9">0805</text>
<text x="235.4" y="96.1">CBC2518T100M</text>
<text x="243.6" y="98.7">480mA</text>
<text x="273.1" y="97.4">25V</text>
<text x="273.1" y="99.9">0805</text>
<text x="77.6" y="128.1">10V</text>
<text x="82.1" y="128.1">0603</text>
<text x="68.6" y="142.8">0603</text>
<text x="68.7" y="140.8">25V</text>
<text x="98.3" y="143.1">10V</text>
<text x="107.5" y="143.1">10V</text>
<text x="116.3" y="143.1">10V</text>
<text x="124" y="143.1">10V</text>
<text x="68.7" y="148.4">25V</text>
<text x="98.3" y="145.6">0603</text>
<text x="107.5" y="145.6">0603</text>
<text x="116.3" y="145.6">0603</text>
<text x="124" y="145.6">0603</text>
<text x="68.6" y="150.7">0603</text>
<text x="83.3" y="152">10V</text>
<text x="83.3" y="154.5">0603</text>
<text x="90.9" y="152">10V</text>
<text x="90.9" y="154.5">0603</text>
<text x="74.4" y="167.2">25V</text>
<text x="74.4" y="169.8">0603</text>
</g>
<g font-size="1.8" fill="#0f0f0f">
<text x="50.8" y="39">TFT_VCOM</text>
<text x="50.8" y="41.6">FPL_VCOM</text>
<text x="49.3" y="46.6">GDRH</text>
<text x="50.8" y="44.1">VDD</text>
<text x="48.3" y="49.2">RESEH</text>
<text x="48.4" y="59.3">RESEC</text>
<text x="49.3" y="56.8">GDRC</text>
<text x="50.8" y="61.9">VPC</text>
<text x="210.7" y="61.9">VPH</text>
<text x="50.7" y="69.5">VPH</text>
<text x="51" y="67">VGL</text>
<text x="226" y="67">VGH</text>
<text x="50.8" y="77.1">VSH_LV2</text>
<text x="50.8" y="72">VSH</text>
<text x="50.8" y="74.6">VSH_LV</text>
<text x="233.7" y="77.1">GDRC</text>
<text x="50.8" y="79.7">VSL</text>
<text x="50.8" y="82.2">VSL_LV</text>
<text x="160" y="79.7">GDRH</text>
<text x="50.8" y="84.7">VSL_LV2</text>
<text x="50.8" y="89.8">REFN</text>
<text x="180.4" y="86">RESEH</text>
<text x="206" y="89.8">VGL</text>
<text x="278.1" y="88.6">VPC</text>
<text x="50.8" y="92.4">REFP</text>
<text x="50.7" y="100">BS0</text>
<text x="234.9" y="101.3">RESEC</text>
<text x="50.7" y="102.5">BS1</text>
<text x="50.8" y="105.1">RST_N</text>
<text x="50.8" y="107.6">BUSY_N</text>
<text x="50.8" y="112.7">CS</text>
<text x="50.8" y="110.1">DC</text>
<text x="50.8" y="115.2">SCK</text>
<text x="50.8" y="117.8">SI0</text>
<text x="50.8" y="120.3">SI1</text>
<text x="50.8" y="130.5">VDD</text>
<text x="50.8" y="127.9">VDDO</text>
<text x="50.8" y="135.5">VDDIO</text>
<text x="50.8" y="143.2">CP2P</text>
<text x="50.8" y="140.6">CP2N</text>
<text x="50.8" y="138.1">VCP2</text>
<text x="50.8" y="148.2">CP1N</text>
<text x="50.8" y="145.7">VCP1</text>
<text x="161.3" y="147">BS1</text>
<text x="161.3" y="144.4">BS0</text>
<text x="50.8" y="150.8">CP1P</text>
<text x="50.7" y="158.4">VGH</text>
<text x="50.8" y="160.9">VCOMBO</text>
</g>
<g font-size="1.8" fill="#725600">
<text x="145.6" y="40.2">DISP_PWR_EN</text>
<text x="152.6" y="37.7">RST_N</text>
<text x="75.1" y="106.3">RST_N</text>
<text x="75.1" y="108.8">BUSY_N</text>
<text x="75.1" y="111.4">DC</text>
<text x="75.1" y="113.9">CS</text>
<text x="75.1" y="116.4">SCK</text>
<text x="75.1" y="119">SI0</text>
<text x="75.1" y="121.5">SI1</text>
</g>
<g font-size="1.8" fill="#989898">
<text x="168.5" y="36.7">R8</text>
<text x="176.6" y="36.7">0</text>
<text x="168.9" y="141.8">R1</text>
<text x="173.7" y="141.8">0</text>
<text x="177.8" y="141.8">R3</text>
<text x="182.6" y="141.8">0</text>
</g>
<g font-size="1.8" fill="#009600">
<text x="50.8" y="125.4">SI3</text>
<text x="50.8" y="122.8">SI2</text>
</g>
<g font-size="1.4" fill="#006464">
<text x="38.7" y="37.6">01</text>
<text x="38.7" y="40.1">02</text>
<text x="38.7" y="42.6">03</text>
<text x="38.7" y="45.2">04</text>
<text x="38.7" y="47.7">05</text>
<text x="38.7" y="50.3">06</text>
<text x="38.7" y="52.8">07</text>
<text x="38.7" y="55.3">08</text>
<text x="38.7" y="57.9">09</text>
<text x="38.7" y="60.4">10</text>
<text x="38.7" y="63">11</text>
<text x="38.7" y="65.5">12</text>
<text x="38.7" y="68">13</text>
<text x="38.7" y="70.6">14</text>
<text x="38.7" y="73.1">15</text>
<text x="38.7" y="75.7">16</text>
<text x="38.7" y="78.2">17</text>
<text x="38.7" y="80.7">18</text>
<text x="38.7" y="83.3">19</text>
<text x="38.7" y="85.8">20</text>
<text x="38.7" y="88.4">21</text>
<text x="38.7" y="90.9">22</text>
<text x="38.7" y="93.4">23</text>
<text x="38.7" y="96">24</text>
<text x="38.7" y="98.5">25</text>
<text x="38.7" y="101.1">26</text>
<text x="38.7" y="103.6">27</text>
<text x="38.7" y="106.1">28</text>
<text x="38.7" y="108.7">29</text>
<text x="38.7" y="111.2">30</text>
<text x="38.7" y="113.8">31</text>
<text x="38.7" y="116.3">32</text>
<text x="38.7" y="118.8">33</text>
<text x="38.7" y="121.4">34</text>
<text x="38.7" y="123.9">35</text>
<text x="38.7" y="126.5">36</text>
<text x="38.7" y="129">37</text>
<text x="38.7" y="131.5">38</text>
<text x="38.7" y="134.1">39</text>
<text x="38.7" y="136.6">40</text>
<text x="38.7" y="139.2">41</text>
<text x="38.7" y="141.7">42</text>
<text x="38.7" y="144.2">43</text>
<text x="38.7" y="146.8">44</text>
<text x="38.7" y="149.3">45</text>
<text x="38.7" y="151.9">46</text>
<text x="38.7" y="154.4">47</text>
<text x="38.7" y="156.9">48</text>
<text x="38.7" y="159.5">49</text>
<text x="35.4" y="167.1">SHIELD</text>
<text x="38.7" y="162">50</text>
<text x="32.9" y="169.6">SHIELD__1</text>
</g>
<g font-size="1.4" fill="#a90000">
<text x="43.4" y="36.6">01</text>
<text x="43.4" y="39.1">02</text>
<text x="43.4" y="41.7">03</text>
<text x="43.4" y="44.2">04</text>
<text x="43.4" y="46.7">05</text>
<text x="43.4" y="49.3">06</text>
<text x="43.4" y="51.8">07</text>
<text x="43.4" y="54.4">08</text>
<text x="43.4" y="56.9">09</text>
<text x="43.4" y="59.4">10</text>
<text x="43.4" y="62">11</text>
<text x="43.4" y="64.5">12</text>
<text x="43.4" y="67.1">13</text>
<text x="43.4" y="69.6">14</text>
<text x="43.4" y="72.1">15</text>
<text x="43.4" y="74.7">16</text>
<text x="43.4" y="77.2">17</text>
<text x="43.4" y="79.8">18</text>
<text x="43.4" y="82.3">19</text>
<text x="43.4" y="84.8">20</text>
<text x="43.4" y="87.4">21</text>
<text x="43.4" y="89.9">22</text>
<text x="43.4" y="92.5">23</text>
<text x="43.4" y="95">24</text>
<text x="43.4" y="97.5">25</text>
<text x="43.4" y="100.1">26</text>
<text x="43.4" y="102.6">27</text>
<text x="43.4" y="105.2">28</text>
<text x="43.4" y="107.7">29</text>
<text x="43.4" y="110.2">30</text>
<text x="43.4" y="112.8">31</text>
<text x="43.4" y="115.3">32</text>
<text x="43.4" y="117.9">33</text>
<text x="43.4" y="120.4">34</text>
<text x="43.4" y="122.9">35</text>
<text x="43.4" y="125.5">36</text>
<text x="43.4" y="128">37</text>
<text x="43.4" y="130.6">38</text>
<text x="43.4" y="133.1">39</text>
<text x="43.4" y="135.6">40</text>
<text x="43.4" y="138.2">41</text>
<text x="43.4" y="140.7">42</text>
<text x="43.4" y="143.3">43</text>
<text x="43.4" y="145.8">44</text>
<text x="43.4" y="148.3">45</text>
<text x="43.4" y="150.9">46</text>
<text x="43.4" y="153.4">47</text>
<text x="43.4" y="156">48</text>
<text x="43.4" y="158.5">49</text>
<text x="43.4" y="161">50</text>
<text x="43.4" y="166.1">S1</text>
<text x="43.4" y="168.7">S2</text>
</g>
</svg>
